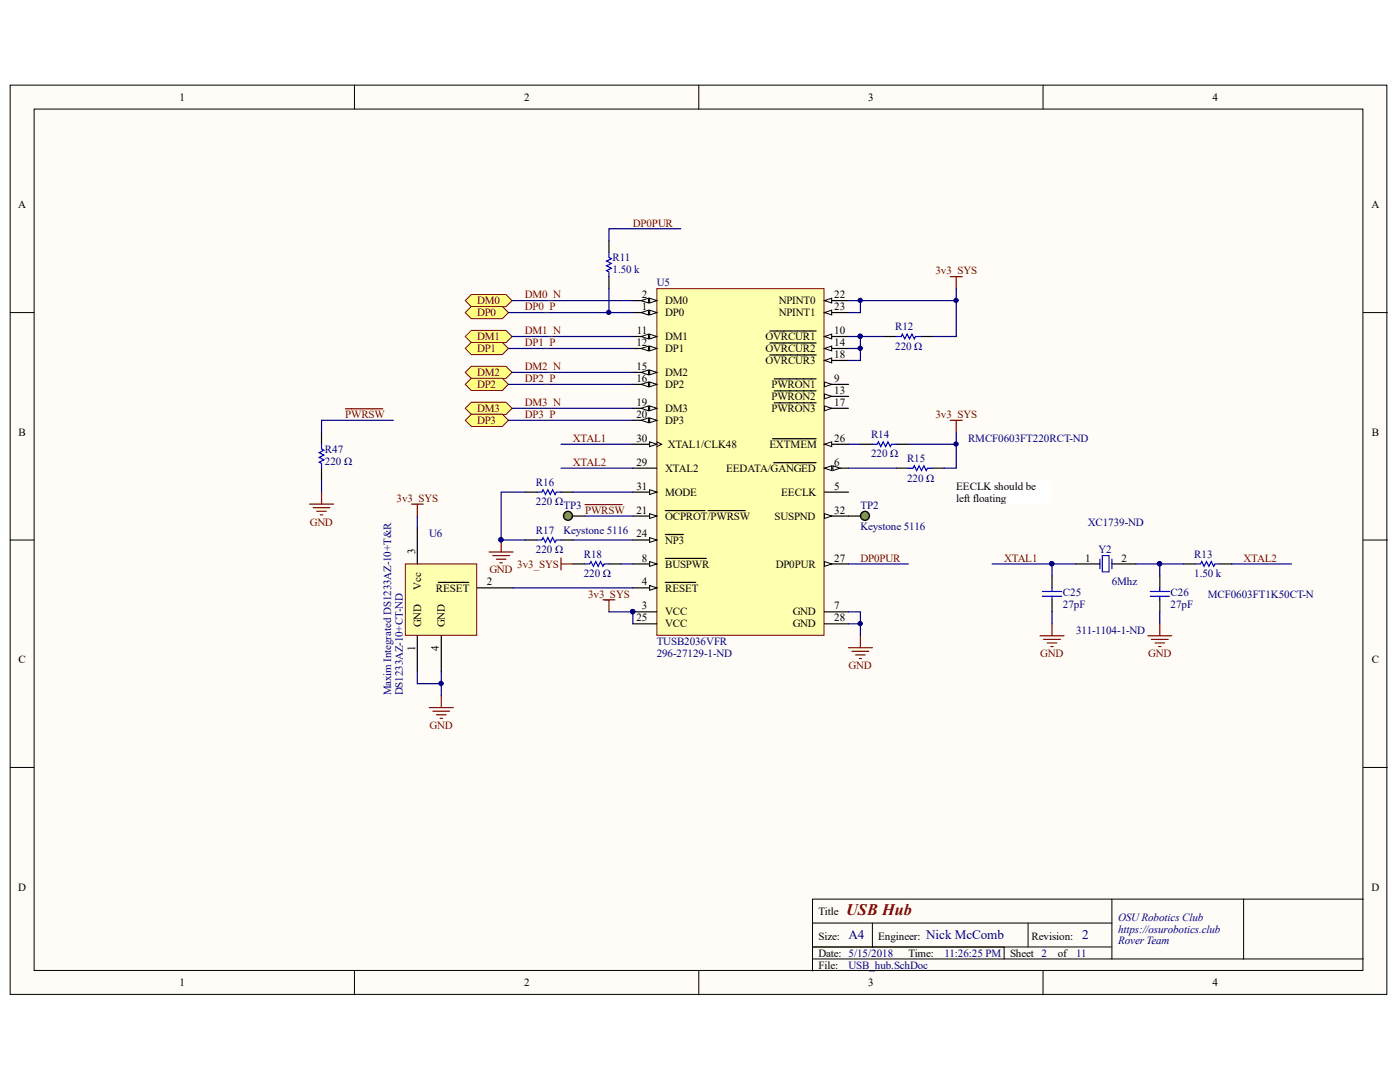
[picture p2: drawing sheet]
<svg xmlns="http://www.w3.org/2000/svg" width="279mm" height="216mm" viewBox="0 0 279 216" stroke-linecap="round" stroke-linejoin="round" font-family="sans-serif">
<g fill="#fffcf8" stroke="#000" stroke-width=".2">
<path d="M2 17h274.8v181.4h-274.8z"/>
<path d="M6.8 21.8h265.2v171.8h-265.2z"/>
</g>
<g fill="none" stroke="#000" stroke-width=".2">
<path d="M70.7 17v4.8M139.5 17v4.8M208.2 17v4.8M2 62.4h4.8M272.1 62.4h4.8M2 107.8h4.8M272.1 107.8h4.8M2 153.1h4.8M272.1 153.1h4.8M221.9 179.4v12M248.2 179.4h-86v14.3M272.1 179.4h-23.9v12"/>
<path d="M70.7 193.7v4.8M139.5 193.7v4.8M162.2 184.2h59.7M162.2 191.4h109.9M162.2 189h59.7M174.1 184.2v4.8M200.4 189v2.4M205.2 184.2v4.8M208.2 193.7v4.8"/>
</g>
<path d="M131.1 57.6h33.3v69.2h-33.3z" fill="#ffffb0" stroke="#800000" stroke-width=".2"/>
<path d="M126.3 62.4h4.8" fill="none" stroke="#000" stroke-width=".24"/>
<g fill="#fffcf8" stroke="#000" stroke-width=".2">
<path d="M129.7 61.9l1.4 .5-1.4 .4z"/>
<path d="M128 62.4l1.4-.5v.9z"/>
</g>
<path d="M126.3 60h4.8" fill="none" stroke="#000" stroke-width=".24"/>
<g fill="#fffcf8" stroke="#000" stroke-width=".2">
<path d="M129.7 59.5l1.4 .5-1.4 .5z"/>
<path d="M128 60l1.4-.5v1z"/>
</g>
<path d="M126.3 117.3h4.8M126.3 122.1h4.8" fill="none" stroke="#000" stroke-width=".24"/>
<circle cx="126.3" cy="122" r=".43" fill="#000080" stroke="#000080" stroke-width=".2"/>
<path d="M129.7 116.8l1.4 .5-1.4 .5z" fill="#fffcf8" stroke="#000" stroke-width=".2"/>
<path d="M164.5 98.2h4.8M164.5 93.4h4.8M132.8 116.2h6.1" fill="none" stroke="#000" stroke-width=".24"/>
<g fill="#fffcf8" stroke="#000" stroke-width=".2">
<path d="M164.5 93.4l1.5-.5v1z"/>
<path d="M166.2 92.9l1.5 .5-1.5 .5z"/>
</g>
<path d="M154.4 92.3h8.5M126.3 112.5h4.8M164.5 122.1h4.8" fill="none" stroke="#000" stroke-width=".24"/>
<path d="M129.7 112.1l1.4 .4-1.4 .5z" fill="#fffcf8" stroke="#000" stroke-width=".2"/>
<path d="M164.5 76.7h4.8M132.8 111.4h8.2" fill="none" stroke="#000" stroke-width=".24"/>
<path d="M164.5 76.2l1.5 .5-1.5 .5z" fill="#fffcf8" stroke="#000" stroke-width=".2"/>
<path d="M154.5 75.6h8.4M164.5 67.1h4.8" fill="none" stroke="#000" stroke-width=".24"/>
<path d="M164.5 67.1l1.5-.4v.9z" fill="#fffcf8" stroke="#000" stroke-width=".2"/>
<path d="M126.3 67.1h4.8M153.6 66h9.3" fill="none" stroke="#000" stroke-width=".24"/>
<g fill="#fffcf8" stroke="#000" stroke-width=".2">
<path d="M129.7 66.7l1.4 .4-1.4 .5z"/>
<path d="M128 67.1l1.4-.4v.9z"/>
</g>
<path d="M126.3 69.5h4.8" fill="none" stroke="#000" stroke-width=".24"/>
<g fill="#fffcf8" stroke="#000" stroke-width=".2">
<path d="M129.7 69.1l1.4 .4-1.4 .5z"/>
<path d="M128 69.5l1.4-.4v.9z"/>
</g>
<path d="M164.5 79.1h4.8" fill="none" stroke="#000" stroke-width=".24"/>
<path d="M164.5 78.6l1.5 .5-1.5 .5z" fill="#fffcf8" stroke="#000" stroke-width=".2"/>
<path d="M154.5 78h8.4M164.5 69.5h4.8" fill="none" stroke="#000" stroke-width=".24"/>
<path d="M164.5 69.5l1.5-.4v.9z" fill="#fffcf8" stroke="#000" stroke-width=".2"/>
<path d="M126.3 74.3h4.8M153.6 68.4h9.3" fill="none" stroke="#000" stroke-width=".24"/>
<g fill="#fffcf8" stroke="#000" stroke-width=".2">
<path d="M129.7 73.8l1.4 .5-1.4 .5z"/>
<path d="M128 74.3l1.4-.5v1z"/>
</g>
<path d="M126.3 76.7h4.8" fill="none" stroke="#000" stroke-width=".24"/>
<g fill="#fffcf8" stroke="#000" stroke-width=".2">
<path d="M129.7 76.2l1.4 .5-1.4 .5z"/>
<path d="M128 76.7l1.4-.5v1z"/>
</g>
<path d="M164.5 81.5h4.8" fill="none" stroke="#000" stroke-width=".24"/>
<path d="M164.5 81l1.5 .5-1.5 .5z" fill="#fffcf8" stroke="#000" stroke-width=".2"/>
<path d="M164.5 71.9h4.8M154.5 80.4h8.4" fill="none" stroke="#000" stroke-width=".24"/>
<path d="M164.5 71.9l1.5-.5v1z" fill="#fffcf8" stroke="#000" stroke-width=".2"/>
<path d="M153.6 70.8h9.3M126.3 81.5h4.8" fill="none" stroke="#000" stroke-width=".24"/>
<g fill="#fffcf8" stroke="#000" stroke-width=".2">
<path d="M129.7 81l1.4 .5-1.4 .5z"/>
<path d="M128 81.5l1.4-.5v1z"/>
</g>
<path d="M126.3 83.9h4.8" fill="none" stroke="#000" stroke-width=".24"/>
<g fill="#fffcf8" stroke="#000" stroke-width=".2">
<path d="M129.7 83.4l1.4 .5-1.4 .4z"/>
<path d="M128 83.9l1.4-.5v.9z"/>
</g>
<path d="M126.3 103h4.8" fill="none" stroke="#000" stroke-width=".24"/>
<path d="M129.7 102.5l1.4 .5-1.4 .5z" fill="#fffcf8" stroke="#000" stroke-width=".2"/>
<path d="M164.5 60h4.8M132.8 101.9h7.9M141.3 101.9h7.4" fill="none" stroke="#000" stroke-width=".24"/>
<path d="M164.5 60l1.5-.5v1z" fill="#fffcf8" stroke="#000" stroke-width=".2"/>
<path d="M164.5 62.4h4.8" fill="none" stroke="#000" stroke-width=".24"/>
<path d="M164.5 62.4l1.5-.5v.9z" fill="#fffcf8" stroke="#000" stroke-width=".2"/>
<path d="M126.3 107.8h4.8" fill="none" stroke="#000" stroke-width=".24"/>
<path d="M129.7 107.3l1.4 .5-1.4 .4z" fill="#fffcf8" stroke="#000" stroke-width=".2"/>
<path d="M164.5 88.6h4.8M132.8 106.7h3.6M126.3 124.5h4.8" fill="none" stroke="#000" stroke-width=".24"/>
<path d="M164.5 88.6l1.5-.4v.9z" fill="#fffcf8" stroke="#000" stroke-width=".2"/>
<path d="M154.2 87.5h8.7M164.5 112.5h4.8" fill="none" stroke="#000" stroke-width=".24"/>
<path d="M164.5 112.1l1.5 .4-1.5 .5z" fill="#fffcf8" stroke="#000" stroke-width=".2"/>
<path d="M126.3 93.4h4.8M126.3 88.6h4.8M164.5 124.5h4.8" fill="none" stroke="#000" stroke-width=".24"/>
<path d="M131.1 88.2l.9 .4-.9 .5" fill="none" stroke="#000" stroke-width=".2"/>
<path d="M129.7 88.2l1.4 .4-1.4 .5z" fill="#fffcf8" stroke="#000" stroke-width=".2"/>
<path d="M126.3 98.2h4.8" fill="none" stroke="#000" stroke-width=".24"/>
<path d="M129.7 97.7l1.4 .5-1.4 .5z" fill="#fffcf8" stroke="#000" stroke-width=".2"/>
<path d="M164.5 103h4.8" fill="none" stroke="#000" stroke-width=".24"/>
<path d="M164.5 102.5l1.5 .5-1.5 .5z" fill="#fffcf8" stroke="#000" stroke-width=".2"/>
<circle cx="126.3" cy="122" r=".43" fill="#000080" stroke="#000080" stroke-width=".2"/>
<g fill="#ffff80" stroke="#800000" stroke-width=".2">
<path d="M92.8 67.1l1.3-1.2h6.9l1.2 1.2-1.2 1.3h-6.9z" fill-rule="evenodd"/>
<path d="M92.8 74.3l1.3-1.2h6.9l1.2 1.2-1.2 1.2h-6.9z" fill-rule="evenodd"/>
<path d="M92.8 81.5l1.3-1.2h6.9l1.2 1.2-1.2 1.2h-6.9z" fill-rule="evenodd"/>
<path d="M92.8 69.5l1.3-1.2h6.2l1.2 1.2-1.2 1.3h-6.2z" fill-rule="evenodd"/>
<path d="M92.8 76.7l1.3-1.2h6.2l1.2 1.2-1.2 1.2h-6.2z" fill-rule="evenodd"/>
<path d="M92.8 83.9l1.3-1.3h6.2l1.2 1.3-1.2 1.2h-6.2z" fill-rule="evenodd"/>
<path d="M92.8 60l1.3-1.2h6.9l1.2 1.2-1.2 1.2h-6.9z" fill-rule="evenodd"/>
<path d="M92.8 62.4l1.3-1.2h6.2l1.2 1.2-1.2 1.2h-6.2z" fill-rule="evenodd"/>
</g>
<path d="M102.2 60h24.1M101.5 62.4h24.8M101.5 69.5h24.8M101.5 76.7h24.8M102.2 67.1h24.1M102.2 74.3h24.1M101.5 83.9h24.8M102.2 81.5h24.1M169.3 122.1h2.4v4.8M169.3 124.5h2.4" fill="none" stroke="#000080" stroke-width=".24"/>
<path d="M169.3 129.2h4.8M170 130h3.4M170.8 130.7h1.9M171.5 131.4h.5M171.7 126.9v2.3" fill="none" stroke="#800000" stroke-width=".24"/>
<circle cx="171.7" cy="124.4" r=".43" fill="#000080" stroke="#000080" stroke-width=".2"/>
<path d="M80.9 112.5h14.2v14.3h-14.2z" fill="#ffffb0" stroke="#800000" stroke-width=".2"/>
<path d="M171.7 88.6h2.4M178.9 88.6h2.4M178.9 93.4h2.4M186.1 93.4h2.3M83.3 105.4v7.1M87.5 116.2h6.1M95.2 117.3h7.2M83.3 126.9v7.1M88.1 126.9v7.1" fill="none" stroke="#000" stroke-width=".24"/>
<path d="M189.6 83.9h2.4M190.8 83.9v2.4M82.1 100.6h2.4M83.3 100.6v2.4M120.3 119.7h2.4M121.5 119.7v2.4M88.1 138.8v2.4M85.7 141.2h4.8M86.4 141.9h3.3M87.1 142.6h1.9M87.8 143.3h.5" fill="none" stroke="#800000" stroke-width=".24"/>
<path d="M169.3 93.4h9.6M169.3 88.6h2.4M181.3 88.6h9.5M190.8 86.3v7.1h-2.4M83.3 103v2.4M102.4 117.3h23.9M83.3 134v2.4h4.8M88.1 134v4.8M121.5 122.1h4.8v2.4" fill="none" stroke="#000080" stroke-width=".24"/>
<g fill="#000080" stroke="#000080" stroke-width=".2">
<circle cx="88" cy="136.4" r=".43"/>
<circle cx="126.3" cy="122" r=".43"/>
<circle cx="190.8" cy="88.6" r=".43"/>
</g>
<path d="M174.1 88.6h1l.2-.4 .5 .9 .5-.9 .4 .9 .5-.9 .5 .9 .2-.5h1M181.3 93.4h.9l.3-.5 .4 1 .5-1 .5 1 .5-1 .5 1 .2-.5h1" fill="none" stroke="#00f" stroke-width=".24"/>
<circle cx="172.6" cy="102.9" r=".91" fill="#48a917" stroke="#000" stroke-width=".24"/>
<g fill="none" stroke="#000" stroke-width=".24">
<path d="M121.5 48v2.4M121.5 55.2v2.4M176.5 67.1h2.4M183.7 67.1h2.4M104.8 98.2h2.4M112 98.2h2.4M104.8 107.8h2.4M112 107.8h2.4M114.4 112.5h2.3M121.5 112.5h2.4M169.3 103h2.4M210 114.9v2.4"/>
<path d="M210 119.7v2.4M231.5 114.9v2.4M231.5 119.7v2.4M236.2 112.5h2.4M243.4 112.5h2.4"/>
</g>
<g fill="none" stroke="#000080" stroke-width=".24">
<path d="M121.5 57.6v4.8M135.9 45.7h-14.4v2.3M169.3 60h21.5M171.7 60v2.4h-2.4M190.8 57.6v9.5h-4.7M169.3 67.1h2.4v4.8h-2.4M169.3 69.5h2.4M171.7 67.1h4.8M104.8 98.2h-4.8v9.6h4.8M112 88.6h14.3M112 93.4h14.3M114.4 98.2h11.9"/>
<path d="M114.4 107.8h11.9M123.9 112.5h2.4M169.3 112.5h12M198 112.5h12M214.7 112.5h-4.7v2.4M226.7 112.5h4.8v2.4M231.5 112.5h4.7M245.8 112.5h12M210 122.1v2.4M231.5 122.1v2.4"/>
</g>
<g fill="none" stroke="#00f" stroke-width=".24">
<path d="M121.5 50.4v1l.5 .2-1 .5 1 .5-1 .5 1 .4-1 .5 .5 .2v1M178.9 67.1h.9l.3-.4 .5 .9 .4-.9 .5 .9 .5-.9 .5 .9 .2-.5h1M107.2 98.2h.9l.3-.5 .5 1 .4-1 .5 1 .5-1 .5 1 .2-.5h1M107.2 107.8h.9l.3-.5 .5 .9 .4-.9 .5 .9 .5-.9 .5 .9 .2-.4h1M116.7 112.5h1l.2-.4 .5 .9 .5-.9 .5 .9 .5-.9 .4 .9 .3-.5h.9M208 119h3.9M208 118h3.9M210 117.3v.7M210 119v.7M229.6 119h3.8M229.6 118h3.8M231.5 117.3v.7"/>
<path d="M231.5 119v.7M238.6 112.5h1l.2-.4 .5 .9 .5-.9 .5 .9 .4-.9 .5 .9 .3-.5h.9"/>
</g>
<g fill="none" stroke="#800000" stroke-width=".24">
<path d="M189.6 55.2h2.4M190.8 55.2v2.4M97.6 110.1h4.8M98.3 110.9h3.4M99.1 111.6h1.9M99.8 112.3h.5M100 107.8v2.3M112 111.3v2.4M112 112.5h2.4M207.6 126.9h4.7M208.3 127.6h3.3M209 128.3h1.9"/>
<path d="M209.7 129h.5M210 124.5v2.4M229.1 126.9h4.8M229.8 127.6h3.3M230.5 128.3h1.9M231.2 129h.5M231.5 124.5v2.4"/>
</g>
<g fill="#000080" stroke="#000080" stroke-width=".2">
<circle cx="209.9" cy="112.5" r=".43"/>
<circle cx="231.4" cy="112.5" r=".43"/>
<circle cx="100" cy="107.7" r=".43"/>
<circle cx="121.5" cy="62.3" r=".43"/>
<circle cx="171.7" cy="67.1" r=".43"/>
<circle cx="171.7" cy="69.5" r=".43"/>
<circle cx="190.8" cy="59.9" r=".43"/>
<circle cx="171.7" cy="59.9" r=".43"/>
</g>
<path d="M190.8 95.8h19.1v4.7h-19.1z" fill="#fff" stroke="#fff" stroke-width=".2"/>
<circle cx="113.4" cy="102.9" r=".91" fill="#48a917" stroke="#000" stroke-width=".24"/>
<path d="M114.4 103h2.3M214.7 112.5h4.8M221.9 112.5h4.8" fill="none" stroke="#000" stroke-width=".24"/>
<path d="M219.5 111.6v1.9M221.9 111.6v1.9" fill="none" stroke="#00f" stroke-width=".24"/>
<path d="M220 110.9h1.3v3.2h-1.3z" fill="#fff" stroke="#00f" stroke-width=".24"/>
<path d="M64.2 95.8v2.4M78.5 83.9h-14.3v2.4M116.7 103h9.6" fill="none" stroke="#000080" stroke-width=".24"/>
<path d="M64.2 98.2v2.4M68.9 81.6h7.5M61.8 100.6h4.8M62.5 101.3h3.3M63.2 102h1.9M63.9 102.7h.5M116.7 100.7h7.5" fill="none" stroke="#800000" stroke-width=".24"/>
<path d="M64.2 86.3v2.3M64.2 93.4v2.4" fill="none" stroke="#000" stroke-width=".24"/>
<path d="M64.2 88.6v1l.4 .2-.9 .5 .9 .5-.9 .5 .9 .4-.9 .5 .5 .3v.9" fill="none" stroke="#00f" stroke-width=".24"/>
<text font-size="3.2" fill="#800000" x="168.9" y="182.5">USB Hub</text>
<g font-size="2.6" fill="#000080">
<text x="169.4" y="187.4">A4</text>
<text x="184.8" y="187.4">Nick McComb</text>
<text x="215.9" y="187.4">2</text>
</g>
<g font-size="2.2">
<text x="35.9" y="20.1">1</text>
<text x="104.6" y="20.1">2</text>
<text x="173.2" y="20.1">3</text>
<text x="242" y="20.1">4</text>
<text x="3.6" y="41.6">A</text>
<text x="273.7" y="41.6">A</text>
<text x="128.1" y="59.5">2</text>
<text x="166.5" y="59.5">22</text>
<text x="128.1" y="61.9">1</text>
<text x="132.7" y="63.1">DP0</text>
<text x="132.7" y="60.7">DM0</text>
<text x="155.4" y="60.7">NPINT0</text>
<text x="155.4" y="63.1">NPINT1</text>
<text x="166.5" y="61.9">23</text>
<text x="127" y="69.1">12</text>
<text x="127.1" y="66.7">11</text>
<text x="132.7" y="67.9">DM1</text>
<text x="132.7" y="70.2">DP1</text>
<text x="152.8" y="67.9">OVRCUR1</text>
<text x="152.8" y="70.2">OVRCUR2</text>
<text x="166.5" y="66.7">10</text>
<text x="166.5" y="69.1">14</text>
<text x="166.5" y="71.4">18</text>
<text x="127" y="73.9">15</text>
<text x="127" y="76.2">16</text>
<text x="132.7" y="75.1">DM2</text>
<text x="132.7" y="77.4">DP2</text>
<text x="152.8" y="72.7">OVRCUR3</text>
<text x="154" y="77.4">PWRON1</text>
<text x="166.5" y="76.2">9</text>
<text x="127" y="81.1">19</text>
<text x="127" y="83.4">20</text>
<text x="132.7" y="82.2">DM3</text>
<text x="154" y="79.8">PWRON2</text>
<text x="154" y="82.2">PWRON3</text>
<text x="166.5" y="78.6">13</text>
<text x="166.5" y="81.1">17</text>
<text x="3.7" y="87">B</text>
<text x="127" y="88.1">30</text>
<text x="132.7" y="84.6">DP3</text>
<text x="133.3" y="89.3">XTAL1/CLK48</text>
<text x="153.5" y="89.3">EXTMEM</text>
<text x="166.5" y="88.1">26</text>
<text x="273.8" y="87">B</text>
<text x="127" y="93">29</text>
<text x="132.7" y="94.1">XTAL2</text>
<text x="144.9" y="94.1">EEDATA/GANGED</text>
<text x="166.5" y="93">6</text>
<text x="127" y="97.7">31</text>
<text x="132.7" y="99">MODE</text>
<text x="155.9" y="99">EECLK</text>
<text x="166.5" y="97.7">5</text>
<text x="190.8" y="97.7">EECLK should be</text>
<text x="190.8" y="100.1">left floating</text>
<text x="127" y="102.5">21</text>
<text x="127" y="107.2">24</text>
<text x="132.7" y="103.7">OCPROT/PWRSW</text>
<text x="154.6" y="103.7">SUSPND</text>
<text x="166.5" y="102.5">32</text>
<text x="82.9" y="110.6" transform="rotate(-90 82.9 110.6)">3</text>
<text x="128.1" y="112.1">8</text>
<text x="132.7" y="113.2">BUSPWR</text>
<text x="132.7" y="108.5">NP3</text>
<text x="154.8" y="113.2">DP0PUR</text>
<text x="166.5" y="112.1">27</text>
<text x="216.5" y="112.1">1</text>
<text x="223.8" y="112.1">2</text>
<text x="84" y="117.6" transform="rotate(-90 84 117.6)">Vcc</text>
<text x="87" y="118.1">RESET</text>
<text x="97.2" y="116.8">2</text>
<text x="128.1" y="116.8">4</text>
<text x="132.7" y="118.1">RESET</text>
<text x="84" y="125.2" transform="rotate(-90 84 125.2)">GND</text>
<text x="88.8" y="125.2" transform="rotate(-90 88.8 125.2)">GND</text>
<text x="127" y="124">25</text>
<text x="128.1" y="121.6">3</text>
<text x="132.7" y="122.8">VCC</text>
<text x="132.7" y="125.2">VCC</text>
<text x="158.2" y="122.8">GND</text>
<text x="158.2" y="125.2">GND</text>
<text x="166.5" y="121.6">7</text>
<text x="166.5" y="124">28</text>
<text x="82.9" y="129.8" transform="rotate(-90 82.9 129.8)">1</text>
<text x="87.6" y="129.8" transform="rotate(-90 87.6 129.8)">4</text>
<text x="3.7" y="132.3">C</text>
<text x="273.8" y="132.3">C</text>
<text x="3.6" y="177.7">D</text>
<text x="273.7" y="177.7">D</text>
<text x="163.4" y="182.5">Title</text>
<text x="163.4" y="187.5">Size:</text>
<text x="163.4" y="190.9">Date: 5/15/2018</text>
<text x="175.3" y="187.5">Engineer:</text>
<text x="181.3" y="190.9">Time:</text>
<text x="201.6" y="190.9">Sheet 2</text>
<text x="205.9" y="187.5">Revision:</text>
<text x="211.1" y="190.9">of</text>
<text x="35.9" y="196.8">1</text>
<text x="104.6" y="196.8">2</text>
<text x="163.4" y="193.3">File:</text>
<text x="173.2" y="196.8">3</text>
<text x="242" y="196.8">4</text>
</g>
<g font-size="2.2" fill="#800000">
<text x="126.3" y="45.2">DP0PUR</text>
<text x="104.8" y="59.5">DM0_N</text>
<text x="186.7" y="54.8">3v3_SYS</text>
<text x="95.2" y="60.7">DM0</text>
<text x="95.2" y="63.1">DP0</text>
<text x="104.8" y="61.9">DP0_P</text>
<text x="95.2" y="67.9">DM1</text>
<text x="95.2" y="70.2">DP1</text>
<text x="104.8" y="66.7">DM1_N</text>
<text x="104.8" y="69.1">DP1_P</text>
<text x="95.2" y="75.1">DM2</text>
<text x="95.2" y="77.4">DP2</text>
<text x="104.8" y="73.9">DM2_N</text>
<text x="104.8" y="76.2">DP2_P</text>
<text x="68.9" y="83.4">PWRSW</text>
<text x="95.2" y="82.2">DM3</text>
<text x="104.8" y="81.1">DM3_N</text>
<text x="104.8" y="83.4">DP3_P</text>
<text x="186.7" y="83.4">3v3_SYS</text>
<text x="95.2" y="84.6">DP3</text>
<text x="114.3" y="88.1">XTAL1</text>
<text x="114.3" y="93">XTAL2</text>
<text x="79.1" y="100.1">3v3_SYS</text>
<text x="61.8" y="104.9">GND</text>
<text x="116.8" y="102.5">PWRSW</text>
<text x="103.2" y="113.2">3v3_SYS</text>
<text x="171.7" y="112.1">DP0PUR</text>
<text x="200.4" y="112.1">XTAL1</text>
<text x="248.2" y="112.1">XTAL2</text>
<text x="97.7" y="114.4">GND</text>
<text x="117.4" y="119.2">3v3_SYS</text>
<text x="207.6" y="131.2">GND</text>
<text x="229.1" y="131.2">GND</text>
<text x="169.4" y="133.5">GND</text>
<text x="85.7" y="145.5">GND</text>
</g>
<g font-size="2.2" fill="#000080">
<text x="122.3" y="52.2">R11</text>
<text x="122.3" y="54.5">1.50 k</text>
<text x="131.1" y="57.1">U5</text>
<text x="178.7" y="65.9">R12</text>
<text x="178.7" y="69.8">220 Ω</text>
<text x="173.8" y="87.5">R14</text>
<text x="193.2" y="88.1">RMCF0603FT220RCT-ND</text>
<text x="64.9" y="92.7">220 Ω</text>
<text x="64.9" y="90.3">R47</text>
<text x="173.8" y="91.3">220 Ω</text>
<text x="181" y="92.2">R15</text>
<text x="107" y="100.8">220 Ω</text>
<text x="107" y="97">R16</text>
<text x="112.5" y="101.6">TP3</text>
<text x="171.7" y="101.6">TP2</text>
<text x="181" y="96.1">220 Ω</text>
<text x="85.7" y="107.2">U6</text>
<text x="107" y="106.6">R17</text>
<text x="112.5" y="106.6">Keystone 5116</text>
<text x="171.7" y="105.8">Keystone 5116</text>
<text x="217.1" y="104.9">XC1739-ND</text>
<text x="107" y="110.4">220 Ω</text>
<text x="116.5" y="111.3">R18</text>
<text x="219.2" y="110.4">Y2</text>
<text x="238.4" y="111.3">R13</text>
<text x="116.5" y="115.2">220 Ω</text>
<text x="212.1" y="119">C25</text>
<text x="221.9" y="116.8">6Mhz</text>
<text x="233.6" y="119">C26</text>
<text x="238.4" y="115.2">1.50 k</text>
<text x="241.1" y="119.2">MCF0603FT1K50CT-N</text>
<text x="212.1" y="121.4">27pF</text>
<text x="233.6" y="121.4">27pF</text>
<text x="131.1" y="128.8">TUSB2036VFR</text>
<text x="131.1" y="131.2">296-27129-1-ND</text>
<text x="214.8" y="126.4">311-1104-1-ND</text>
<text x="78" y="138.8" transform="rotate(-90 78 138.8)">Maxim Integrated DS1233AZ-10+T&amp;R</text>
<text x="80.4" y="138.8" transform="rotate(-90 80.4 138.8)">DS1233AZ-10+CT-ND</text>
<text x="223.1" y="183.7">OSURobotics Club</text>
<text x="188.5" y="190.9">11:26:25 PM</text>
<text x="214.8" y="190.9">11</text>
<text x="223.1" y="186.1">https://osurobotics.club</text>
<text x="223.1" y="188.5">Rover Team</text>
<text x="169.4" y="193.3">USB_hub.SchDoc</text>
</g>
</svg>
